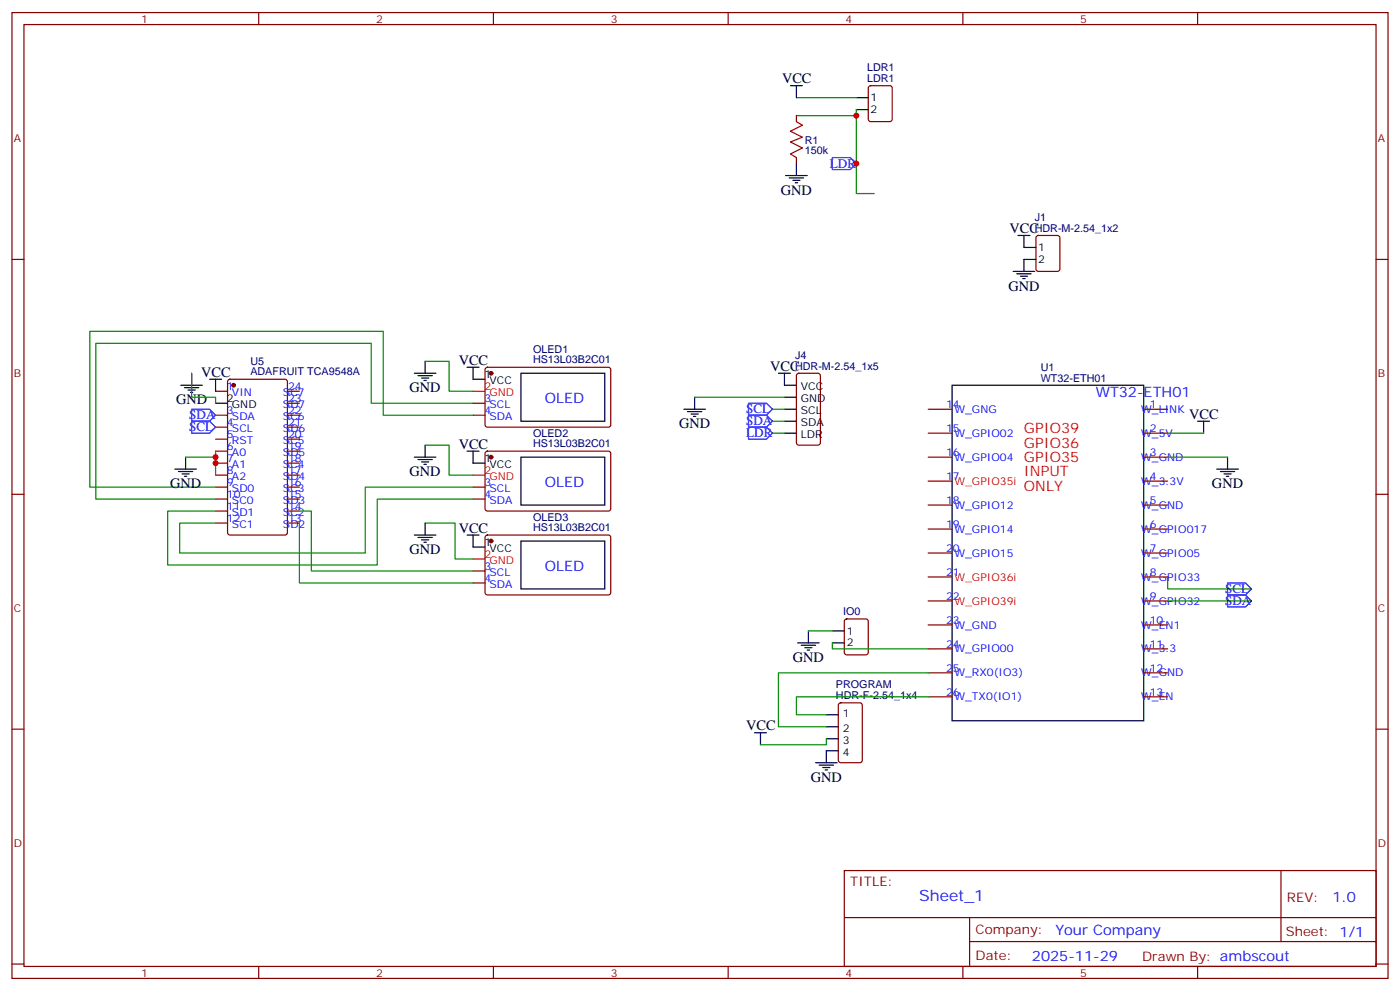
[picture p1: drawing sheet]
<svg xmlns="http://www.w3.org/2000/svg" width="412mm" height="292mm" viewBox="0 0 412 292" stroke-linecap="round" stroke-linejoin="round" font-family="sans-serif">
<g fill="none" stroke="#870000" stroke-width=".35">
<path d="M3.5 3.7h405.4v284.3h-405.4zM7.1 7.2h398.2v277.3h-398.2zM76.2 3.7v3.5M145.3 3.7v3.5M214.5 3.7v3.5M283.6 3.7v3.5M352.8 3.7v3.5M234.6 34v1.8M256 25.4l.5-.2h5.6l.7 .5v9.4l-.4 .7h-5.9l-.7-.5v-9.4zM234.6 46.4v1.8M3.5 76.4h3.6M305.4 69.5l.5-.2h5.6l.7 .5v9.4l-.5 .6-5.8 .1-.7-.5v-9.4z"/>
<path d="M405.3 76.4h3.6M63.5 115.2h3.5M67.3 111.9l.4-.2h16.3l.6 .4 .1 44.7-.5 .7h-16.5l-.6-.4-.1-44.7zM84.7 118.7h3.5M84.7 115.2h3.5M139.3 118.7h3.6M143.1 108.3l.5-.2 35.9 .1 .4 .6v16.5l-.7 .5-35.9-.1-.4-.6v-16.3zM234.8 110.1l.5-.2h5.6l.7 .4 .1 20.1-.5 .6-5.9 .1-.6-.5-.1-20zM63.5 122.2h3.5M63.5 125.8h3.5M63.5 129.3h3.5M63.5 132.8h3.5"/>
<path d="M63.5 136.3h3.5M63.5 139.9h3.5M84.7 122.2h3.5M84.7 125.8h3.5M84.7 129.3h3.5M84.7 132.8h3.5M84.7 136.3h3.5M84.7 139.9h3.5M139.3 122.2h3.6M143.1 133l.5-.2 35.9 .1 .4 .6v16.5l-.7 .5-35.9-.1-.4-.6v-16.3zM273.4 120.5h7.1M273.4 127.5h7.1"/>
<path d="M273.4 134.6h7.1M336.9 120.5h7.1M336.9 127.5h7.1M336.9 134.6h7.1M3.5 145.5h3.6M63.5 143.4h3.5M63.5 146.9h3.5M63.5 150.5h3.5M63.5 154h3.5M84.7 143.4h3.5M84.7 146.9h3.5M84.7 150.5h3.5"/>
<path d="M84.7 154h3.5M139.3 143.4h3.6M139.3 146.9h3.6M143.1 157.7l.5-.2 35.9 .1 .4 .6v16.5l-.7 .5-35.9-.1-.4-.7v-16.2zM273.4 141.6h7.1M273.4 148.7h7.1M273.4 155.8h7.1M336.9 141.6h7.1M336.9 148.7h7.1M336.9 155.8h7.1M405.3 145.5h3.6M139.3 168.1h3.6"/>
<path d="M139.3 171.6h3.6M273.4 162.8h7.1M273.4 169.9h7.1M273.4 176.9h7.1M336.9 162.8h7.1M336.9 169.9h7.1M336.9 176.9h7.1M248.9 182.4l.5-.2h5.7l.6 .4 .1 9.5-.5 .6-5.9 .1-.6-.5-.1-9.4zM273.4 184h7.1M273.4 191h7.1M273.4 198.1h7.1M336.9 184h7.1"/>
<path d="M336.9 191h7.1M336.9 198.1h7.1M3.5 214.7h3.6M247.2 207.1l.4-.2h5.7l.6 .4 .1 16.5-.5 .7h-5.9l-.6-.4-.1-16.5zM273.4 205.1h7.1M336.9 205.1h7.1M405.3 214.7h3.6M248.7 256.3h156.6v28.2h-156.6zM377.3 256.3v20.9M248.7 270.1h156.5M285.6 277.2h119.6M285.6 270.1v14.2"/>
<path d="M3.5 283.8h3.6M76.2 284.5v3.5M145.3 284.5v3.5M214.5 284.5v3.5M283.6 284.5v3.5M352.8 284.5v3.5M405.3 283.8h3.6"/>
</g>
<g fill="#870000" stroke="#870000" stroke-width=".35">
<circle cx="144.6" cy="109.9" r=".53"/>
<circle cx="144.6" cy="134.6" r=".53"/>
<circle cx="68.8" cy="113.4" r=".53"/>
<circle cx="144.6" cy="159.3" r=".53"/>
</g>
<g fill="none" stroke="#000" stroke-width=".35">
<path d="M232.8 25.2h3.6M234.6 25.2v3.6M252.2 28.8h3.6M252.2 32.3h3.6M231.4 51.7h6.4M232.5 52.4h4.2M233.5 53.1h2.2M234.2 53.8h.7M234.6 48.2v3.5M298.4 79.9h6.4M299.9 69.3h3.5M301.6 69.3v3.5h3.6"/>
<path d="M305.2 76.4h-3.6v3.5M299.5 80.6h4.2M300.6 81.3h2.1M301.3 82h.7M53.3 113.4h6.3M54.3 114.1h4.3M55.4 114.8h2.1M56.1 115.5h.7M56.4 109.9v3.5M61.7 111.7h3.6M63.5 118.7h3.5M63.5 111.7v3.5"/>
<path d="M122.1 109.9h6.3M123.1 110.6h4.3M124.2 111.3h2.1M124.9 112h.7M125.2 106.4v3.5M137.6 108.1h3.5M139.3 108.1v3.6h3.6M153.5 109.9h24.7v14.1h-24.7zM204.6 116.9v3.6M229.3 109.9h3.5M231.1 109.9v3.5h3.5M231.1 116.9h3.5"/>
<path d="M280.5 113.4h56.4v98.8h-56.4zM51.5 138.1h6.4M52.6 138.8h4.2M53.6 139.5h2.1M54.7 134.6v3.5M122.1 134.6h6.3M123.1 135.3h4.3M124.2 136h2.1M124.9 136.7h.7M125.2 131.1v3.5M137.6 132.8h3.5M139.3 132.8v3.5h3.6"/>
<path d="M153.5 134.6h24.7v14.1h-24.7zM201.4 120.5h6.4M202.5 121.2h4.2M203.6 121.9h2.1M204.3 122.6h.7M231.1 120.5h3.5M231.1 124h3.5M231.1 127.5h3.5M352.8 124h3.5M354.5 124v3.5M358.4 138.1h6.4M359.5 138.8h4.2"/>
<path d="M360.5 139.5h2.2M361.6 134.6v3.5M54.3 140.2h.7M122.1 157.5h6.3M123.1 158.2h4.3M124.2 158.9h2.1M124.9 159.6h.7M125.2 154v3.5M137.6 157.5h3.5M139.3 157.5v3.5h3.6M153.5 159.3h24.7v14.1h-24.7zM361.2 140.2h.7"/>
<path d="M234.9 189.3h6.4M236 190h4.2M237.1 190.7h2.1M237.8 191.4h.7M238.1 185.7v3.6M245.2 185.7h3.5M245.2 189.3h3.5M222.2 215.7h3.6M224 215.7v3.6M243.4 210.4h3.5M243.4 214h3.5M243.4 217.5h3.5"/>
<path d="M240.2 224.5h6.4M241.3 225.2h4.2M242.4 226h2.1M243.1 226.7h.7M246.9 221h-3.5v3.5"/>
</g>
<path d="M139.3 115.2h3.6M139.3 139.9h3.6M139.3 164.6h3.6" fill="none" stroke="#f00" stroke-width=".35"/>
<g fill="none" stroke="#008700" stroke-width=".35">
<path d="M234.6 28.8h17.6M252.2 32.3v1.7h-17.6M252.2 34v23h5.3M56.4 109.9v7h7.1v1.8M125.2 106.4h7.1v8.8h7M139.3 118.7h-29.9v-17.6h-81.2v45.8h35.3M204.6 116.9h26.5M54.7 134.6h8.8M63.5 132.8v7.1M125.2 131.1h7.1v8.8h7M139.3 122.2h-26.4v-24.7h-86.4v45.9h37M227.5 120.5h3.6"/>
<path d="M227.5 124h3.6M227.5 127.5h3.6M344 134.6h17.6M344 127.5h10.5M88.2 154v17.6h51.1M88.2 150.5h3.5v17.6h47.6M125.2 154h8.9v10.6h5.2M139.3 146.9h-28.2v19.4h-61.7v-15.8h14.1M139.3 143.4h-31.7v19.4h-54.7v-8.8h10.6M344 169.9v3.5h24.7M344 176.9h24.7M238.1 185.7h7.1"/>
<path d="M245.2 189.3v1.7h28.2M273.4 198.1h-44.1v15.9h14.1M243.4 217.5v1.8h-19.4M273.4 205.1h-38.8v5.3h8.8"/>
</g>
<path d="M245.2 46.4h5.3l1.7 1.8-1.7 1.7h-5.3zM220.5 118.7h5.3l1.7 1.8-1.7 1.7h-5.3zM56.4 124h5.3l1.8 1.8-1.8 1.7h-5.3zM56.4 120.5h5.3l1.8 1.7-1.8 1.8h-5.3zM220.5 122.2h5.3l1.7 1.8-1.7 1.8h-5.3zM220.5 125.8h5.3l1.7 1.7-1.7 1.8h-5.3zM361.6 175.2h5.3l1.8 1.7-1.8 1.8h-5.3zM361.6 171.6h5.3l1.8 1.8-1.8 1.8h-5.3z" fill="none" stroke="#00f" stroke-width=".35"/>
<path d="M234.6 35.8l1.8 1.1-3.6 1.7 3.6 1.8-3.6 1.4 3.6 1.8-3.6 1.7 1.8 1.1" fill="none" stroke="#a10000" stroke-width=".35"/>
<g fill="#c00">
<circle cx="63.5" cy="136.3" r=".88"/>
<circle cx="63.5" cy="134.6" r=".88"/>
<circle cx="252.2" cy="34" r=".88"/>
<circle cx="252.2" cy="48.2" r=".88"/>
</g>
<text font-size="4.6" fill="#00f" x="270.8" y="265.3">Sheet_1</text>
<g font-size="4.2">
<text x="230.4" y="24.5">VCC</text>
<text x="230" y="57.3">GND</text>
<text x="297.4" y="68.6">VCC</text>
<text x="297" y="85.5">GND</text>
<text x="135.1" y="107.4">VCC</text>
<text x="59.3" y="110.9">VCC</text>
<text x="226.8" y="109.2">VCC</text>
<text x="51.9" y="119.1">GND</text>
<text x="120.6" y="115.5">GND</text>
<text x="350.3" y="123.3">VCC</text>
<text x="200" y="126.1">GND</text>
<text x="135.1" y="132.1">VCC</text>
<text x="50.1" y="143.8">GND</text>
<text x="120.6" y="140.2">GND</text>
<text x="357" y="143.8">GND</text>
<text x="135.1" y="156.8">VCC</text>
<text x="120.6" y="163.2">GND</text>
<text x="233.5" y="194.9">GND</text>
<text x="219.8" y="215">VCC</text>
<text x="238.8" y="230.2">GND</text>
</g>
<g font-size="4.2" fill="#00f">
<text x="160.5" y="118.7">OLED</text>
<text x="322.8" y="116.9">WT32-ETH01</text>
<text x="160.5" y="143.4">OLED</text>
<text x="160.5" y="168.1">OLED</text>
<text x="392.5" y="265.6">1.0</text>
<text x="310.9" y="275.1">Your Company</text>
<text x="304" y="282.9">2025-11-29</text>
</g>
<g font-size="4.2" fill="#f00">
<text x="301.6" y="127.5">GPIO39</text>
<text x="301.6" y="131.8">GPIO36</text>
<text x="301.6" y="136">GPIO35</text>
<text x="301.6" y="140.2">INPUT</text>
<text x="301.6" y="144.5">ONLY</text>
</g>
<g font-size="3.9" fill="#00f">
<text x="244.5" y="49.4">LDR</text>
<text x="55.7" y="123.5">SDA</text>
<text x="219.8" y="121.7">SCL</text>
<text x="219.8" y="125.3">SDA</text>
<text x="55.7" y="127">SCL</text>
<text x="219.8" y="128.8">LDR</text>
<text x="360.9" y="178.2">SDA</text>
<text x="360.9" y="174.6">SCL</text>
</g>
<g font-size="3.9" fill="#800">
<text x="250.5" y="260.9">TITLE:</text>
<text x="379.1" y="265.6">REV:</text>
<text x="287.4" y="275.1">Company:</text>
<text x="378.7" y="275.7">Sheet: 1/1</text>
<text x="287.4" y="282.8">Date:</text>
<text x="336.4" y="282.8">Drawn By: ambscout</text>
</g>
<g font-size="3.2" fill="#800">
<text x="41.6" y="6.7">1</text>
<text x="110.8" y="6.7">2</text>
<text x="179.9" y="6.7">3</text>
<text x="249.1" y="6.7">4</text>
<text x="318.2" y="6.7">5</text>
<text x="4.1" y="41.8">A</text>
<text x="405.9" y="41.8">A</text>
<text x="4.1" y="110.9">B</text>
<text x="405.9" y="110.9">B</text>
<text x="4.1" y="180.1">C</text>
<text x="405.9" y="180.1">C</text>
<text x="4.1" y="249.2">D</text>
<text x="405.9" y="249.2">D</text>
<text x="41.6" y="287.5">1</text>
<text x="110.8" y="287.5">2</text>
<text x="179.9" y="287.5">3</text>
<text x="249.1" y="287.5">4</text>
<text x="318.2" y="287.5">5</text>
</g>
<g font-size="3.2" fill="#000080">
<text x="255.4" y="20.9">LDR1</text>
<text x="255.4" y="24.2">LDR1</text>
<text x="237.1" y="45.4">150k</text>
<text x="237.1" y="42.2">R1</text>
<text x="304.8" y="65">J1</text>
<text x="304.8" y="68.3">HDR-M-2.54_1x2</text>
<text x="73.7" y="107.4">U5</text>
<text x="157" y="107">HS13L03B2C01</text>
<text x="157" y="104">OLED1</text>
<text x="234.2" y="105.8">J4</text>
<text x="73.7" y="110.5">ADAFRUIT TCA9548A</text>
<text x="234.2" y="108.8">HDR-M-2.54_1x5</text>
<text x="306.6" y="112.4">WT32-ETH01</text>
<text x="306.6" y="109.1">U1</text>
<text x="157" y="131.7">HS13L03B2C01</text>
<text x="157" y="128.7">OLED2</text>
<text x="157" y="153.4">OLED3</text>
<text x="157" y="156.4">HS13L03B2C01</text>
<text x="248.3" y="181.2">IO0</text>
<text x="246.3" y="202.7">PROGRAM</text>
<text x="246.3" y="205.8">HDR-F-2.54_1x4</text>
</g>
<g font-size="3.2">
<text x="256.5" y="29.8">1</text>
<text x="256.5" y="33.3">2</text>
<text x="305.9" y="73.9">1</text>
<text x="305.9" y="77.4">2</text>
<text x="142.7" y="111.3">1</text>
<text x="144.2" y="113.1">VCC</text>
<text x="66.9" y="118.4">2</text>
<text x="235.9" y="114.8">VCC</text>
<text x="235.9" y="118.4">GND</text>
<text x="68.3" y="120.1">GND</text>
<text x="235.9" y="121.9">SCL</text>
<text x="235.9" y="125.4">SDA</text>
<text x="235.9" y="128.9">LDR</text>
<text x="142.7" y="136">1</text>
<text x="144.2" y="137.8">VCC</text>
<text x="142.7" y="160.7">1</text>
<text x="144.2" y="162.5">VCC</text>
<text x="249.4" y="186.8">1</text>
<text x="249.4" y="190.3">2</text>
<text x="248.2" y="211.1">1</text>
<text x="248.2" y="215.4">2</text>
<text x="248.2" y="218.9">3</text>
<text x="248.2" y="222.4">4</text>
</g>
<g font-size="3.2" fill="#00f">
<text x="66.9" y="114.8">1</text>
<text x="68.3" y="116.6">VIN</text>
<text x="83.4" y="116.6">SC7</text>
<text x="84.8" y="118.4">23</text>
<text x="84.8" y="114.8">24</text>
<text x="142.7" y="118.4">3</text>
<text x="66.9" y="121.9">3</text>
<text x="66.9" y="125.4">4</text>
<text x="68.3" y="123.6">SDA</text>
<text x="83.4" y="123.6">SC6</text>
<text x="83.4" y="120.1">SD7</text>
<text x="84.8" y="125.4">21</text>
<text x="84.8" y="121.9">22</text>
<text x="142.7" y="121.9">4</text>
<text x="144.2" y="120.1">SCL</text>
<text x="144.2" y="123.6">SDA</text>
<text x="278.7" y="120.1">14</text>
<text x="281.2" y="121.5">W_GNG</text>
<text x="336.2" y="121.5">W_LINK</text>
<text x="338.7" y="120.1">1</text>
<text x="66.9" y="128.9">5</text>
<text x="68.3" y="127.2">SCL</text>
<text x="68.3" y="130.7">RST</text>
<text x="83.4" y="130.7">SC5</text>
<text x="83.4" y="127.2">SD6</text>
<text x="84.8" y="128.9">20</text>
<text x="278.7" y="127.2">15</text>
<text x="281.2" y="128.6">W_GPIO02</text>
<text x="336.2" y="128.6">W_5V</text>
<text x="338.7" y="127.2">2</text>
<text x="66.9" y="132.5">6</text>
<text x="66.9" y="136">7</text>
<text x="68.3" y="134.2">A0</text>
<text x="68.3" y="137.8">A1</text>
<text x="83.4" y="137.8">SC4</text>
<text x="83.4" y="134.2">SD5</text>
<text x="84.8" y="136">18</text>
<text x="84.8" y="132.5">19</text>
<text x="278.7" y="134.2">16</text>
<text x="281.2" y="135.6">W_GPIO04</text>
<text x="336.2" y="135.6">W_GND</text>
<text x="338.7" y="134.2">3</text>
<text x="66.9" y="139.5">8</text>
<text x="66.9" y="143.1">9</text>
<text x="68.3" y="141.3">A2</text>
<text x="83.4" y="141.3">SD4</text>
<text x="84.8" y="143.1">16</text>
<text x="84.8" y="139.5">17</text>
<text x="142.7" y="143.1">3</text>
<text x="278.7" y="141.3">17</text>
<text x="336.2" y="142.7">W_3.3V</text>
<text x="338.7" y="141.3">4</text>
<text x="66.9" y="146.6">10</text>
<text x="68.3" y="144.8">SD0</text>
<text x="68.3" y="148.3">SC0</text>
<text x="83.4" y="148.3">SD3</text>
<text x="83.4" y="144.8">SC3</text>
<text x="84.8" y="146.6">15</text>
<text x="142.7" y="146.6">4</text>
<text x="144.2" y="144.8">SCL</text>
<text x="144.2" y="148.3">SDA</text>
<text x="278.7" y="148.3">18</text>
<text x="281.2" y="149.8">W_GPIO12</text>
<text x="336.2" y="149.8">W_GND</text>
<text x="338.7" y="148.3">5</text>
<text x="66.9" y="150.1">11</text>
<text x="66.9" y="153.6">12</text>
<text x="68.3" y="151.9">SD1</text>
<text x="68.3" y="155.4">SC1</text>
<text x="83.4" y="155.4">SD2</text>
<text x="83.4" y="151.9">SC2</text>
<text x="84.8" y="153.6">13</text>
<text x="84.8" y="150.1">14</text>
<text x="278.7" y="155.4">19</text>
<text x="338.7" y="155.4">6</text>
<text x="281.2" y="156.8">W_GPIO14</text>
<text x="336.2" y="156.8">W_GPIO017</text>
<text x="142.7" y="167.7">3</text>
<text x="278.7" y="162.5">20</text>
<text x="281.2" y="163.9">W_GPIO15</text>
<text x="336.2" y="163.9">W_GPIO05</text>
<text x="338.7" y="162.5">7</text>
<text x="142.7" y="171.3">4</text>
<text x="144.2" y="169.5">SCL</text>
<text x="144.2" y="173">SDA</text>
<text x="278.7" y="169.5">21</text>
<text x="336.2" y="170.9">W_GPIO33</text>
<text x="338.7" y="169.5">8</text>
<text x="278.7" y="176.6">22</text>
<text x="336.2" y="178">W_GPIO32</text>
<text x="338.7" y="176.6">9</text>
<text x="278.7" y="183.6">23</text>
<text x="281.2" y="185">W_GND</text>
<text x="336.2" y="185">W_EN1</text>
<text x="338.7" y="183.6">10</text>
<text x="278.7" y="190.7">24</text>
<text x="338.7" y="190.7">11</text>
<text x="278.7" y="197.7">25</text>
<text x="281.2" y="192.1">W_GPIO00</text>
<text x="336.2" y="192.1">W_3.3</text>
<text x="338.7" y="197.7">12</text>
<text x="281.2" y="199.1">W_RX0(IO3)</text>
<text x="336.2" y="199.1">W_GND</text>
<text x="278.7" y="204.8">26</text>
<text x="281.2" y="206.2">W_TX0(IO1)</text>
<text x="336.2" y="206.2">W_EN</text>
<text x="338.7" y="204.8">13</text>
</g>
<g font-size="3.2" fill="#f00">
<text x="142.7" y="114.8">2</text>
<text x="144.2" y="116.6">GND</text>
<text x="142.7" y="139.5">2</text>
<text x="144.2" y="141.3">GND</text>
<text x="281.2" y="142.7">W_GPIO35i</text>
<text x="142.7" y="164.2">2</text>
<text x="144.2" y="166">GND</text>
<text x="281.2" y="170.9">W_GPIO36i</text>
<text x="281.2" y="178">W_GPIO39i</text>
</g>
</svg>
